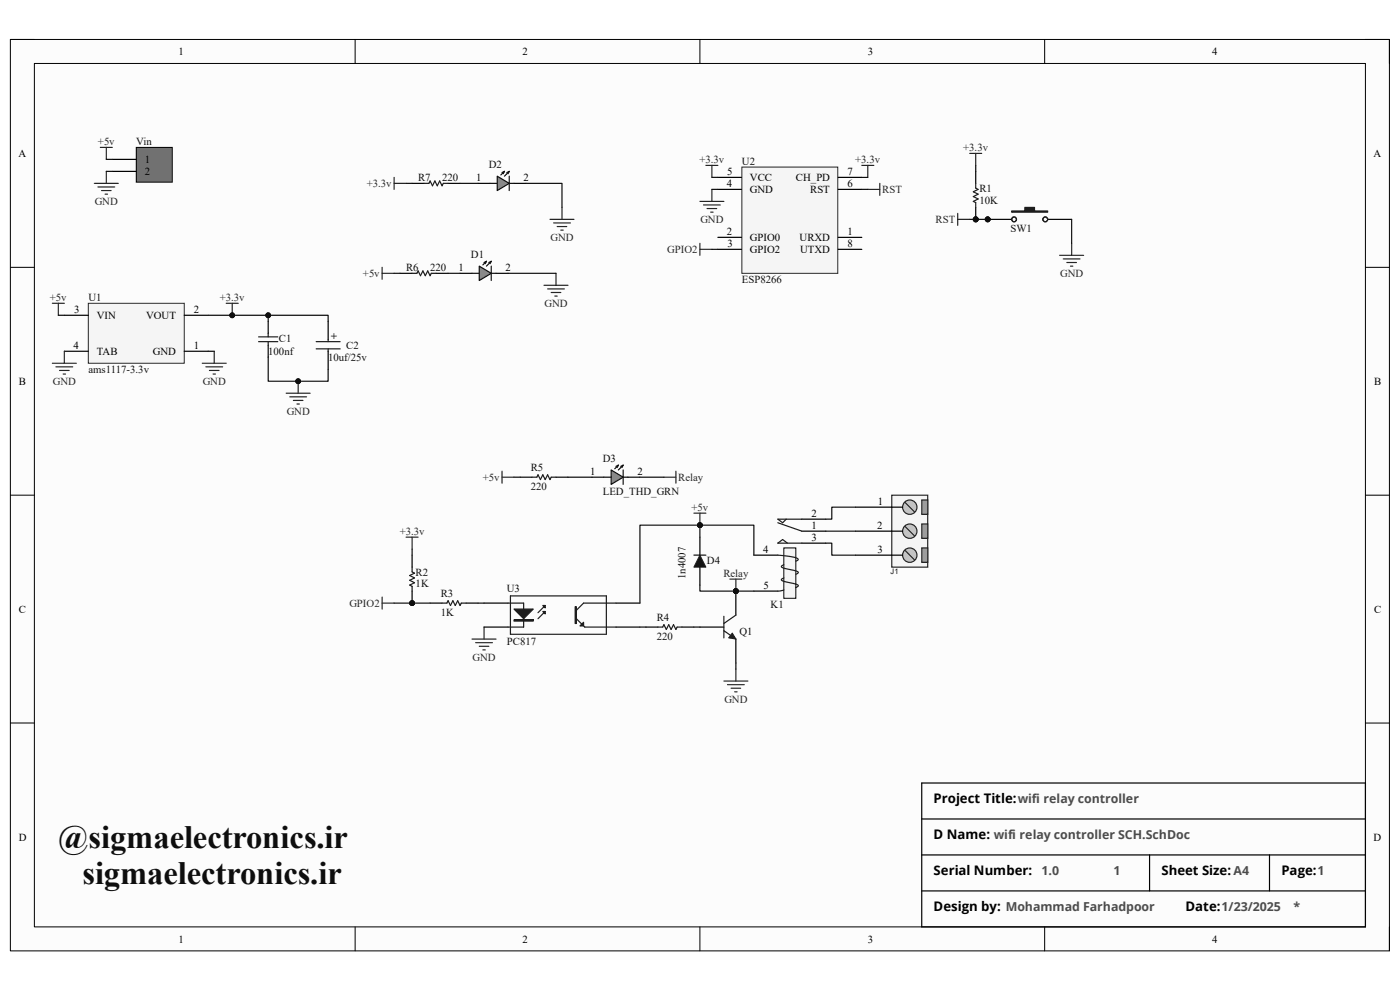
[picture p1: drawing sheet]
<svg xmlns="http://www.w3.org/2000/svg" width="297mm" height="210mm" viewBox="0 0 297 210" stroke-linecap="round" stroke-linejoin="round" font-family="sans-serif">
<path d="M2.2 8.4h292.6v193.3h-292.6z" fill-rule="evenodd" fill="#fcfcfc"/>
<path d="M2.2 8.4h292.6v193.3h-292.6z" fill="none" stroke="#000" stroke-width=".21"/>
<path d="M7.3 13.5h282.4v183.1h-282.4z" fill-rule="evenodd" fill="#fcfcfc"/>
<g fill="none" stroke="#000" stroke-width=".21">
<path d="M2.2 8.4h5.1M7.3 13.5h282.4v183.1h-282.4zM75.3 8.4v5.1M148.5 8.4v5.1M221.6 8.4v5.1M289.7 8.4h5.1v5.1M2.2 56.7h5.1M289.7 56.7h5.1M2.2 105h5.1M289.7 105.1h5.1M2.2 153.4h5.1M289.7 153.4h5.1"/>
<path d="M75.3 196.6v5.1M148.5 196.6v5.1M221.6 196.6v5.1M294.8 196.6v5.1"/>
</g>
<path d="M195.5 166.1h94.2v30.5h-94.2zM195.5 173.7h94.2M195.5 181.4h94.2M195.5 189h94.2M243.9 181.4v7.6M269.3 181.4v7.6" fill="none" stroke="#000" stroke-width=".25"/>
<g fill="none" stroke="#262626" stroke-width=".25">
<path d="M149.8 35.1h2.5M151 35.1v2.5M182.8 35.1h2.6M184.1 35.1v2.5M186.6 38.9v2.5M205.7 32.5h2.6M207 32.5v2.6M148.5 42.7h5.1M148.5 51.6v2.6M148.5 52.9h2.5M149.2 43.5h3.6M150 44.2h2"/>
<path d="M150.8 45h.5M151 40.2v2.5M184.1 40.2h2.5M203.2 45.3v2.5M203.2 46.5h2.5M224.8 54.2h5.1M225.6 54.9h3.5M226.3 55.7h2.1M227.1 56.5h.5M227.4 51.6v2.6"/>
</g>
<path d="M157.4 35.4h20.3v22.6h-20.3z" fill-rule="evenodd" fill="#f5f5f5"/>
<path d="M157.4 35.4h20.3v22.6h-20.3z" fill="none" stroke="#262626" stroke-width=".21"/>
<path d="M152.3 37.6h5M177.8 37.6h5M152.3 40.2h5M152.3 50.4h5M152.3 52.9h5M177.8 40.2h5M177.8 50.4h5M177.8 52.9h5" fill="none" stroke="#000" stroke-width=".25"/>
<circle cx="207" cy="46.5" r=".51" fill="#0e0e0e"/>
<circle cx="207" cy="46.5" r=".51" fill="none" stroke="#0e0e0e" stroke-width=".21"/>
<path d="M207 36.4v2.5M207 44v2.5" fill="none" stroke="#000" stroke-width=".25"/>
<circle cx="207" cy="46.5" r=".51" fill="#0e0e0e"/>
<circle cx="207" cy="46.5" r=".51" fill="none" stroke="#0e0e0e" stroke-width=".21"/>
<path d="M207 38.9v1l.5 .3-1 .5 1 .5-1 .5 1 .5-1 .5 .5 .3v1" fill="none" stroke="#1c1c1c" stroke-width=".25"/>
<path d="M18.7 64.3h20.4v12.8h-20.4z" fill-rule="evenodd" fill="#f5f5f5"/>
<path d="M18.7 64.3h20.4v12.8h-20.4z" fill="none" stroke="#262626" stroke-width=".21"/>
<path d="M13.6 74.5h5.1M13.6 66.9h5.1M39.1 74.5h5.1M39.1 66.9h5.1M56.9 68.2v2.5M56.9 73.2v2.6" fill="none" stroke="#000" stroke-width=".25"/>
<path d="M42.9 77.1h5.1M43.7 77.8h3.5M44.4 78.6h2.1M45.2 79.3h.5M45.5 74.5v2.6M60.7 83.4h5.1M61.5 84.2h3.5M62.2 84.9h2.1M63 85.7h.5M63.3 80.9v2.5" fill="none" stroke="#262626" stroke-width=".25"/>
<path d="M54.9 71.5h4M54.9 72.5h4M56.9 70.7v.8M56.9 72.5v.7" fill="none" stroke="#1c1c1c" stroke-width=".25"/>
<circle cx="63.3" cy="80.9" r=".51" fill="#0e0e0e"/>
<circle cx="63.3" cy="80.9" r=".51" fill="none" stroke="#0e0e0e" stroke-width=".21"/>
<path d="M48 64.3h2.5M49.3 64.3v2.6" fill="none" stroke="#262626" stroke-width=".25"/>
<circle cx="49.3" cy="66.9" r=".51" fill="#0e0e0e"/>
<circle cx="49.3" cy="66.9" r=".51" fill="none" stroke="#0e0e0e" stroke-width=".21"/>
<path d="M100.1 135.6h5.1M100.9 136.3h3.6M101.7 137.1h2M102.4 137.9h.5M102.7 133v2.6M153.6 144.5h5.1M154.3 145.2h3.6M155.1 146h2M155.9 146.8h.5M156.1 141.9v2.6" fill="none" stroke="#262626" stroke-width=".25"/>
<path d="M166.3 116.2h2.5v10.7h-2.5z" fill-rule="evenodd" fill="#f5f5f5"/>
<path d="M166.3 116.2h2.5v10.7h-2.5z" fill="none" stroke="#000" stroke-width=".21"/>
<path d="M165 110.9l5.1 1.8M165 117.8l3.9 .5a.36 .36 0 0 1 .4 .4 .36 .36 0 0 1-.5 .3M166.3 119.8l-.5 .3a.46 .46 0 0 0 .6 .5l2.1 .4a.67 .67 0 0 1 .8 .6l-.5 .2M166.8 110.1l-.8 .8-1-.8h5.1M167.1 115.2l-1.1-.7-1 .7h5.1M93.8 127.9h1l.3-.5 .5 1 .5-1 .5 1 .5-1 .5 1 .3-.5h1M139.6 133h1l.3-.5 .5 1 .5-1 .5 1 .5-1 .5 1 .2-.5h1.1M166.3 122.6l-.5 .3a.46 .46 0 0 0 .6 .5l2.1 .4a.67 .67 0 0 1 .8 .6l-.5 .2M166.3 125.1l-1.3 .3" fill="none" stroke="#1c1c1c" stroke-width=".25"/>
<path d="M159.9 117.8h5.1M170.1 112.7h5.1M170.1 110.1h5.1M170.1 115.2h5.1M91.2 127.9h2.6M98.9 127.9h2.5M137 133h2.6M144.7 133h2.5M159.9 125.4h5.1" fill="none" stroke="#000" stroke-width=".25"/>
<path d="M81.1 126.7v2.5M81.1 127.9h2.5" fill="none" stroke="#262626" stroke-width=".25"/>
<path d="M148.5 117.8l1.3 2.5h-2.6z" fill-rule="evenodd" fill="#151515"/>
<path d="M148.5 117.8l1.3 2.5h-2.6z" fill="none" stroke="#1c1c1c" stroke-width=".21"/>
<path d="M148.5 114v3.8M148.5 120.3v3.8" fill="none" stroke="#000" stroke-width=".25"/>
<path d="M147.2 117.8h2.6" fill="none" stroke="#141414" stroke-width=".25"/>
<circle cx="156.1" cy="125.4" r=".51" fill="#0e0e0e"/>
<circle cx="156.1" cy="125.4" r=".51" fill="none" stroke="#0e0e0e" stroke-width=".21"/>
<path d="M156.1 125.4v5.1" fill="none" stroke="#000" stroke-width=".25"/>
<circle cx="156.1" cy="125.4" r=".51" fill="#0e0e0e"/>
<circle cx="156.1" cy="125.4" r=".51" fill="none" stroke="#0e0e0e" stroke-width=".21"/>
<path d="M148.5 133h5.1M156.1 135.6v5.1" fill="none" stroke="#000" stroke-width=".25"/>
<path d="M153.6 130.7v4.6M156.1 130.5l-2.5 1.8" fill="none" stroke="#1c1c1c" stroke-width=".25"/>
<path d="M155.4 134.3l.7 1.3-1.5-.3z" fill="#1c1c1c"/>
<path d="M155.4 134.3l.7 1.3-1.5-.3z" fill="none" stroke="#1c1c1c" stroke-width=".21"/>
<path d="M107.8 127.9h3.3v5.1h-3.3M108.3 126.4h20.3v8.2h-20.3zM115.7 129.7l-1.6 1.5M115.7 128.4l-1.6 1.6M122.3 131.2l1.8 1.8h6.6M130.7 127.9h-6.9l-1.5 1.6M153.6 133.8l2.5 1.8" fill="none" stroke="#1c1c1c" stroke-width=".25"/>
<path d="M102.7 127.9h5.1M102.7 133h5.1M130.7 127.9h5.1M130.7 133h5.1" fill="none" stroke="#000" stroke-width=".25"/>
<path d="M109.1 129.2h4l-2 2z" fill="#1c1c1c"/>
<path d="M109.1 129.2h4l-2 2zM109.1 131.5h4v.3h-4zM109.1 131.6h4" fill="none" stroke="#1c1c1c" stroke-width=".25"/>
<path d="M115.2 128.4h.5v.6z" fill="#1c1c1c"/>
<path d="M115.2 128.4h.5v.6z" fill="none" stroke="#1c1c1c" stroke-width=".25"/>
<path d="M115.2 129.7h.5v.5z" fill="#1c1c1c"/>
<path d="M115.2 129.7h.5v.5zM122 128.7h.3v3.6h-.3zM122.2 128.7v3.6" fill="none" stroke="#1c1c1c" stroke-width=".25"/>
<path d="M123.8 132v.8h-.8z" fill="#1c1c1c"/>
<path d="M123.8 132v.8h-.8z" fill="none" stroke="#1c1c1c" stroke-width=".25"/>
<circle cx="87.4" cy="127.9" r=".51" fill="#0e0e0e"/>
<circle cx="87.4" cy="127.9" r=".51" fill="none" stroke="#0e0e0e" stroke-width=".21"/>
<path d="M87.4 117.8v2.5M87.4 125.4v2.5" fill="none" stroke="#000" stroke-width=".25"/>
<circle cx="87.4" cy="127.9" r=".51" fill="#0e0e0e"/>
<circle cx="87.4" cy="127.9" r=".51" fill="none" stroke="#0e0e0e" stroke-width=".21"/>
<path d="M87.4 120.3v1l.5 .3-1 .5 1 .5-1 .5 1 .5-1 .5 .5 .3v1" fill="none" stroke="#1c1c1c" stroke-width=".25"/>
<path d="M86.2 114h2.5M87.4 114v2.5" fill="none" stroke="#262626" stroke-width=".25"/>
<path d="M28.9 31.3h7.6v7.3h-7.6z" fill-rule="evenodd" fill="#727272"/>
<path d="M28.9 31.3h7.6v7.3h-7.6z" fill="none" stroke="#000" stroke-width=".21"/>
<path d="M23.8 33.8h5.1M23.8 36.4h5.1" fill="none" stroke="#000" stroke-width=".25"/>
<path d="M20 38.9h5.1M20.8 39.7h3.5M21.3 31.3h2.5M22.6 31.3v2.5M22.6 36.4v2.5M21.5 40.4h2.1M22.3 41.2h.5M11.1 64.3h2.5M12.4 64.3v2.6M147.2 108.9h2.6M148.5 108.9v2.5" fill="none" stroke="#262626" stroke-width=".25"/>
<circle cx="148.5" cy="111.4" r=".51" fill="#0e0e0e"/>
<circle cx="148.5" cy="111.4" r=".51" fill="none" stroke="#0e0e0e" stroke-width=".21"/>
<path d="M87.4 58h1l.3-.5 .5 1 .5-1 .5 1 .5-1 .5 1 .3-.5h1M67.1 72.5h5.1M67.1 74h5.1M69.6 72v.5M69.6 74v.5" fill="none" stroke="#1c1c1c" stroke-width=".25"/>
<path d="M84.9 58h2.5M92.5 58h2.6M69.6 68.2v3.8M69.6 74.5v3.8" fill="none" stroke="#000" stroke-width=".25"/>
<path d="M81.1 56.7v2.6M81.1 58h2.5M118 58v2.5M115.4 60.5h5.1M116.2 61.3h3.5M116.9 62.1h2.1M117.7 62.8h.5M154.8 122.9h2.6M156.1 122.9v2.5" fill="none" stroke="#262626" stroke-width=".25"/>
<circle cx="156.1" cy="125.4" r=".51" fill="#0e0e0e"/>
<circle cx="156.1" cy="125.4" r=".51" fill="none" stroke="#0e0e0e" stroke-width=".21"/>
<path d="M87.4 38.9h2.6M95.1 38.9h2.5M110.3 101.2h2.6M118 101.2h2.5" fill="none" stroke="#000" stroke-width=".25"/>
<path d="M90 38.9h1l.2-.5 .6 1 .5-1 .5 1 .5-1 .5 1 .2-.5h1.1M112.9 101.2h1l.2-.5 .5 1 .6-1 .5 1 .5-1 .5 1 .2-.5h1.1" fill="none" stroke="#1c1c1c" stroke-width=".25"/>
<path d="M83.6 37.6v2.6M83.6 38.9h2.6M116.7 46.5h5.1M117.4 47.3h3.6M118.2 48.1h2M119 48.8h.5M119.2 44v2.5M106.5 100v2.5M143.4 100v2.5M106.5 101.2h2.6M140.9 101.2h2.5" fill="none" stroke="#262626" stroke-width=".25"/>
<path d="M189.2 105.1h7.6v15.2h-7.6z" fill-rule="evenodd" fill="#f5f5f5"/>
<path d="M189.2 105.1h7.6v15.2h-7.6z" fill="none" stroke="#262626" stroke-width=".25"/>
<path d="M181.6 107.6h7.6M181.6 112.7h7.6" fill="none" stroke="#000" stroke-width=".25"/>
<circle cx="193" cy="112.7" r="1.52" fill="#c4c4c4"/>
<g fill="none" stroke="#262626" stroke-width=".25">
<path d="M192 111.7l2 2"/>
<circle cx="193" cy="112.7" r="1.52"/>
</g>
<path d="M189.2 112.7h2.3" fill="none" stroke="#000" stroke-width=".25"/>
<circle cx="193" cy="107.6" r="1.52" fill="#c4c4c4"/>
<g fill="none" stroke="#262626" stroke-width=".25">
<path d="M192 106.6l2 2"/>
<circle cx="193" cy="107.6" r="1.52"/>
</g>
<path d="M189.2 107.6h2.3" fill="none" stroke="#000" stroke-width=".25"/>
<path d="M195.5 111.2h1.3v3h-1.3z" fill-rule="evenodd" fill="#9c9c9c"/>
<path d="M195.5 111.2h1.3v3h-1.3z" fill="none" stroke="#262626" stroke-width=".25"/>
<path d="M195.5 106.1h1.3v3h-1.3z" fill-rule="evenodd" fill="#9c9c9c"/>
<path d="M195.5 106.1h1.3v3h-1.3z" fill="none" stroke="#262626" stroke-width=".25"/>
<path d="M181.6 117.8h7.6" fill="none" stroke="#000" stroke-width=".25"/>
<circle cx="193" cy="117.8" r="1.52" fill="#c4c4c4"/>
<g fill="none" stroke="#262626" stroke-width=".25">
<path d="M192 116.7l2 2.1"/>
<circle cx="193" cy="117.8" r="1.52"/>
</g>
<path d="M189.2 117.8h2.3" fill="none" stroke="#000" stroke-width=".25"/>
<path d="M195.5 116.2h1.3v3.1h-1.3z" fill-rule="evenodd" fill="#9c9c9c"/>
<path d="M195.5 116.2h1.3v3.1h-1.3z" fill="none" stroke="#262626" stroke-width=".25"/>
<circle cx="209.5" cy="46.5" r=".51" fill="#0e0e0e"/>
<circle cx="209.5" cy="46.5" r=".51" fill="none" stroke="#0e0e0e" stroke-width=".21"/>
<path d="M209.5 46.5h5.1" fill="none" stroke="#000" stroke-width=".25"/>
<circle cx="209.5" cy="46.5" r=".51" fill="#0e0e0e"/>
<circle cx="209.5" cy="46.5" r=".51" fill="none" stroke="#0e0e0e" stroke-width=".21"/>
<path d="M222.3 46.5h5.1" fill="none" stroke="#000" stroke-width=".25"/>
<path d="M214.6 44.8h2.8v-.8h2.1v.8h2.8v.2h-7.7z" fill-rule="evenodd" fill="#1c1c1c"/>
<g fill="none" stroke="#1c1c1c" stroke-width=".25">
<path d="M214.6 44.8h2.8v-.8h2.1v.8h2.8v.2h-7.7z"/>
<circle cx="215.1" cy="46.5" r=".51"/>
<circle cx="221.8" cy="46.5" r=".51"/>
</g>
<path d="M97.6 58h2.5M105.2 58h2.6" fill="none" stroke="#000" stroke-width=".25"/>
<path d="M100.1 58h1.6M103.2 55.4l-.8 .8M103.2 55.4l-.5 .3M103.2 55.4l-.3 .5M104.2 56.5v3M104.2 58h1M104.2 55.4l-1 1.1M104.2 55.4l-.5 .3M104.2 55.4l-.2 .5" fill="none" stroke="#101010" stroke-width=".25"/>
<path d="M101.7 56.5l2.5 1.5-2.5 1.5z" fill="#868686"/>
<path d="M104 38.9h1.5M107 36.4l-.7 .7M107 36.4l-.5 .2M107 36.4l-.2 .5M108 37.4v3M108 38.9h1.1M108 36.4l-1 1M108 36.4l-.5 .2M108 36.4l-.2 .5M101.7 56.5l2.5 1.5-2.5 1.5z" fill="none" stroke="#101010" stroke-width=".25"/>
<path d="M101.4 38.9h2.6M109.1 38.9h2.5" fill="none" stroke="#000" stroke-width=".25"/>
<path d="M105.5 37.4l2.5 1.5-2.5 1.5z" fill="#868686"/>
<path d="M105.5 37.4l2.5 1.5-2.5 1.5zM131.2 98.7l-.8 .7M131.2 98.7l-.5 .2M131.2 98.7l-.3 .5M132.2 99.7v3.1M132.2 98.7l-1 1M132.2 98.7l-.5 .2M132.2 98.7l-.3 .5M128.1 101.2h1.6M132.2 101.2h1" fill="none" stroke="#101010" stroke-width=".25"/>
<path d="M125.6 101.2h2.5M133.2 101.2h2.6" fill="none" stroke="#000" stroke-width=".25"/>
<path d="M129.7 99.7l2.5 1.5-2.5 1.6z" fill="#868686"/>
<path d="M129.7 99.7l2.5 1.5-2.5 1.6z" fill="none" stroke="#101010" stroke-width=".25"/>
<path d="M11.1 77.1h5.1M11.9 77.8h3.5M12.6 78.6h2.1M13.4 79.3h.5M13.6 74.5v2.6" fill="none" stroke="#262626" stroke-width=".25"/>
<path d="M151 37.6h1.3M151 40.2h1.3M151 52.9h1.3M205.7 46.5h1.3" fill="none" stroke="#0e0e0e" stroke-width=".25"/>
<circle cx="207" cy="46.5" r=".51" fill="#0e0e0e"/>
<circle cx="207" cy="46.5" r=".51" fill="none" stroke="#0e0e0e" stroke-width=".21"/>
<path d="M182.8 37.6h1.3M182.8 40.2h1.3M44.2 66.9h12.7v1.3M44.2 74.5h1.3" fill="none" stroke="#0e0e0e" stroke-width=".25"/>
<circle cx="49.3" cy="66.9" r=".51" fill="#0e0e0e"/>
<circle cx="49.3" cy="66.9" r=".51" fill="none" stroke="#0e0e0e" stroke-width=".21"/>
<circle cx="56.9" cy="66.9" r=".51" fill="#0e0e0e"/>
<circle cx="56.9" cy="66.9" r=".51" fill="none" stroke="#0e0e0e" stroke-width=".21"/>
<path d="M207 46.5h2.8" fill="none" stroke="#0e0e0e" stroke-width=".25"/>
<circle cx="207" cy="46.5" r=".51" fill="#0e0e0e"/>
<circle cx="207" cy="46.5" r=".51" fill="none" stroke="#0e0e0e" stroke-width=".21"/>
<circle cx="209.5" cy="46.5" r=".51" fill="#0e0e0e"/>
<circle cx="209.5" cy="46.5" r=".51" fill="none" stroke="#0e0e0e" stroke-width=".21"/>
<path d="M207 35.1v1.3M159.9 117.8v-6.4h-24.1v16.5M147.2 133h1.3" fill="none" stroke="#0e0e0e" stroke-width=".25"/>
<circle cx="148.5" cy="111.4" r=".51" fill="#0e0e0e"/>
<circle cx="148.5" cy="111.4" r=".51" fill="none" stroke="#0e0e0e" stroke-width=".21"/>
<path d="M135.8 133h1.2M148.5 124.1v1.3h11.4" fill="none" stroke="#0e0e0e" stroke-width=".25"/>
<circle cx="156.1" cy="125.4" r=".51" fill="#0e0e0e"/>
<circle cx="156.1" cy="125.4" r=".51" fill="none" stroke="#0e0e0e" stroke-width=".21"/>
<path d="M22.6 33.8h1.2M22.6 36.4h1.2M12.4 66.9h1.2M56.9 66.9h12.7v1.3M87.4 116.5v1.3M156.1 140.7v1.2" fill="none" stroke="#0e0e0e" stroke-width=".25"/>
<circle cx="56.9" cy="66.9" r=".51" fill="#0e0e0e"/>
<circle cx="56.9" cy="66.9" r=".51" fill="none" stroke="#0e0e0e" stroke-width=".21"/>
<path d="M56.9 75.8v5.1h12.7v-2.6" fill="none" stroke="#0e0e0e" stroke-width=".25"/>
<circle cx="63.3" cy="80.9" r=".51" fill="#0e0e0e"/>
<circle cx="63.3" cy="80.9" r=".51" fill="none" stroke="#0e0e0e" stroke-width=".21"/>
<path d="M83.6 58h1.3M83.6 127.9h7.6" fill="none" stroke="#0e0e0e" stroke-width=".25"/>
<circle cx="87.4" cy="127.9" r=".51" fill="#0e0e0e"/>
<circle cx="87.4" cy="127.9" r=".51" fill="none" stroke="#0e0e0e" stroke-width=".21"/>
<path d="M95.1 58h2.5M107.8 58h10.2M148.5 111.4v2.6" fill="none" stroke="#0e0e0e" stroke-width=".25"/>
<circle cx="148.5" cy="111.4" r=".51" fill="#0e0e0e"/>
<circle cx="148.5" cy="111.4" r=".51" fill="none" stroke="#0e0e0e" stroke-width=".21"/>
<path d="M86.2 38.9h1.2M97.6 38.9h3.8M111.6 38.9h7.6v5.1M227.4 46.5v5.1M109.1 101.2h1.2M120.5 101.2h5.1M135.8 101.2h5.1M175.2 115.2h1.3v2.6h5.1M175.2 112.7h6.4M181.6 107.6h-5.1v2.5h-1.3M101.4 127.9h1.3" fill="none" stroke="#0e0e0e" stroke-width=".25"/>
<g font-size="6.9" fill="#0e0e0e">
<text x="12.4" y="179.8">@sigmaelectronics.ir</text>
<text x="17.5" y="187.5">sigmaelectronics.ir</text>
</g>
<g font-size="2.8">
<text x="198.1" y="170.3">Project Title:wifi relay controller</text>
<text x="198.1" y="178">D Name: wifi relay controller SCH.SchDoc</text>
<text x="198.1" y="185.6">Serial Number:</text>
<text x="246.4" y="185.6">Sheet Size: A4</text>
<text x="271.9" y="185.6">Page:1</text>
<text x="198.1" y="193.3">Design by: Mohammad Farhadpoor</text>
<text x="251.5" y="193.3">Date:1/23/2025</text>
</g>
<g font-size="2.6" fill="#4c4c4c">
<text x="221" y="185.7">1.0</text>
<text x="236.3" y="185.7">1</text>
<text x="274.4" y="193.3">*</text>
</g>
<g font-size="2.3">
<text x="37.9" y="11.7">1</text>
<text x="110.9" y="11.7">2</text>
<text x="184.1" y="11.7">3</text>
<text x="257.1" y="11.7">4</text>
<text x="3.9" y="33.3">A</text>
<text x="30.7" y="34.6">1</text>
<text x="291.4" y="33.3">A</text>
<text x="30.7" y="37.1">2</text>
<text x="101" y="38.4">1</text>
<text x="111.1" y="38.4">2</text>
<text x="154.2" y="39.7">4</text>
<text x="154.3" y="37.1">5</text>
<text x="159.1" y="40.9">GND</text>
<text x="159.1" y="38.4">VCC</text>
<text x="168.9" y="38.4">CH_PD</text>
<text x="171.9" y="40.9">RST</text>
<text x="179.8" y="37.1">7</text>
<text x="179.8" y="39.7">6</text>
<text x="154.2" y="49.8">2</text>
<text x="154.3" y="52.4">3</text>
<text x="159.1" y="51.1">GPIO0</text>
<text x="159.1" y="53.6">GPIO2</text>
<text x="169.6" y="51.1">URXD</text>
<text x="169.8" y="53.6">UTXD</text>
<text x="179.8" y="49.8">1</text>
<text x="179.8" y="52.4">8</text>
<text x="97.2" y="57.4">1</text>
<text x="107.3" y="57.4">2</text>
<text x="15.7" y="66.4">3</text>
<text x="20.5" y="67.6">VIN</text>
<text x="31" y="67.6">VOUT</text>
<text x="41.1" y="66.4">2</text>
<text x="15.6" y="74">4</text>
<text x="20.5" y="75.3">TAB</text>
<text x="32.4" y="75.3">GND</text>
<text x="41.1" y="74">1</text>
<text x="4" y="81.6">B</text>
<text x="291.5" y="81.6">B</text>
<text x="125.2" y="100.7">1</text>
<text x="135.3" y="100.7">2</text>
<text x="186.3" y="107.1">1</text>
<text x="172.1" y="112.1">1</text>
<text x="172.1" y="109.6">2</text>
<text x="186.1" y="112.1">2</text>
<text x="161.9" y="117.3">4</text>
<text x="172.1" y="114.7">3</text>
<text x="186.2" y="117.3">3</text>
<text x="162" y="124.9">5</text>
<text x="4" y="130">C</text>
<text x="291.5" y="130">C</text>
<text x="4" y="178.3">D</text>
<text x="291.4" y="178.3">D</text>
<text x="37.9" y="199.9">1</text>
<text x="110.9" y="199.9">2</text>
<text x="184.1" y="199.9">3</text>
<text x="257.1" y="199.9">4</text>
</g>
<g font-size="2.3" fill="#262626">
<text x="20.8" y="30.7">+5v</text>
<text x="148.4" y="34.6">+3.3v</text>
<text x="181.4" y="34.6">+3.3v</text>
<text x="204.3" y="32">+3.3v</text>
<text x="77.8" y="39.7">+3.3v</text>
<text x="187.2" y="40.9">RST</text>
<text x="20.1" y="43.5">GND</text>
<text x="148.6" y="47.3">GND</text>
<text x="198.5" y="47.3">RST</text>
<text x="116.8" y="51.1">GND</text>
<text x="141.6" y="53.6">GPIO2</text>
<text x="77" y="58.7">+5v</text>
<text x="224.9" y="58.7">GND</text>
<text x="10.6" y="63.8">+5v</text>
<text x="46.6" y="63.8">+3.3v</text>
<text x="115.5" y="65.1">GND</text>
<text x="11.2" y="81.6">GND</text>
<text x="43" y="81.6">GND</text>
<text x="60.8" y="88">GND</text>
<text x="102.4" y="102">+5v</text>
<text x="143.9" y="102">Relay</text>
<text x="84.8" y="113.4">+3.3v</text>
<text x="146.7" y="108.3">+5v</text>
<text x="153.5" y="122.3">Relay</text>
<text x="74.1" y="128.7">GPIO2</text>
<text x="100.2" y="140.1">GND</text>
<text x="153.7" y="149.1">GND</text>
</g>
<g font-size="2.3" fill="#0e0e0e">
<text x="28.9" y="30.7">Vin</text>
<text x="103.7" y="35.6">D2</text>
<text x="157.4" y="34.9">U2</text>
<text x="88.7" y="38.4">R7</text>
<text x="93.8" y="38.4">220</text>
<text x="207.8" y="40.7">R1</text>
<text x="207.8" y="43.2">10K</text>
<text x="214.4" y="49.3">SW1</text>
<text x="86.1" y="57.4">R6</text>
<text x="91.2" y="57.4">220</text>
<text x="99.9" y="54.7">D1</text>
<text x="157.4" y="60">ESP8266</text>
<text x="18.8" y="63.8">U1</text>
<text x="70.1" y="70.7" transform="rotate(90 70.1 70.7)">+</text>
<text x="56.9" y="75.3">100nf</text>
<text x="59.2" y="72.5">C1</text>
<text x="69.6" y="76.5">10uf/25v</text>
<text x="73.4" y="74">C2</text>
<text x="18.8" y="79.1">ams1117-3.3v</text>
<text x="112.6" y="99.9">R5</text>
<text x="127.9" y="97.9">D3</text>
<text x="112.6" y="104">220</text>
<text x="127.9" y="105">LED_THD_GRN</text>
<text x="150" y="119.5">D4</text>
<text x="88.2" y="122.1">R2</text>
<text x="88.2" y="124.6">1K</text>
<text x="107.5" y="125.6">U3</text>
<text x="145.5" y="122.9" transform="rotate(-90 145.5 122.9)">1n4007</text>
<text x="93.5" y="126.7">R3</text>
<text x="93.5" y="130.7">1K</text>
<text x="139.3" y="131.7">R4</text>
<text x="163.5" y="128.9">K1</text>
<text x="107.5" y="136.8">PC817</text>
<text x="139.3" y="135.8">220</text>
<text x="156.9" y="134.8">Q1</text>
</g>
<text font-size="1.6" fill="#0e0e0e" x="188.9" y="121.7">J1</text>
</svg>
